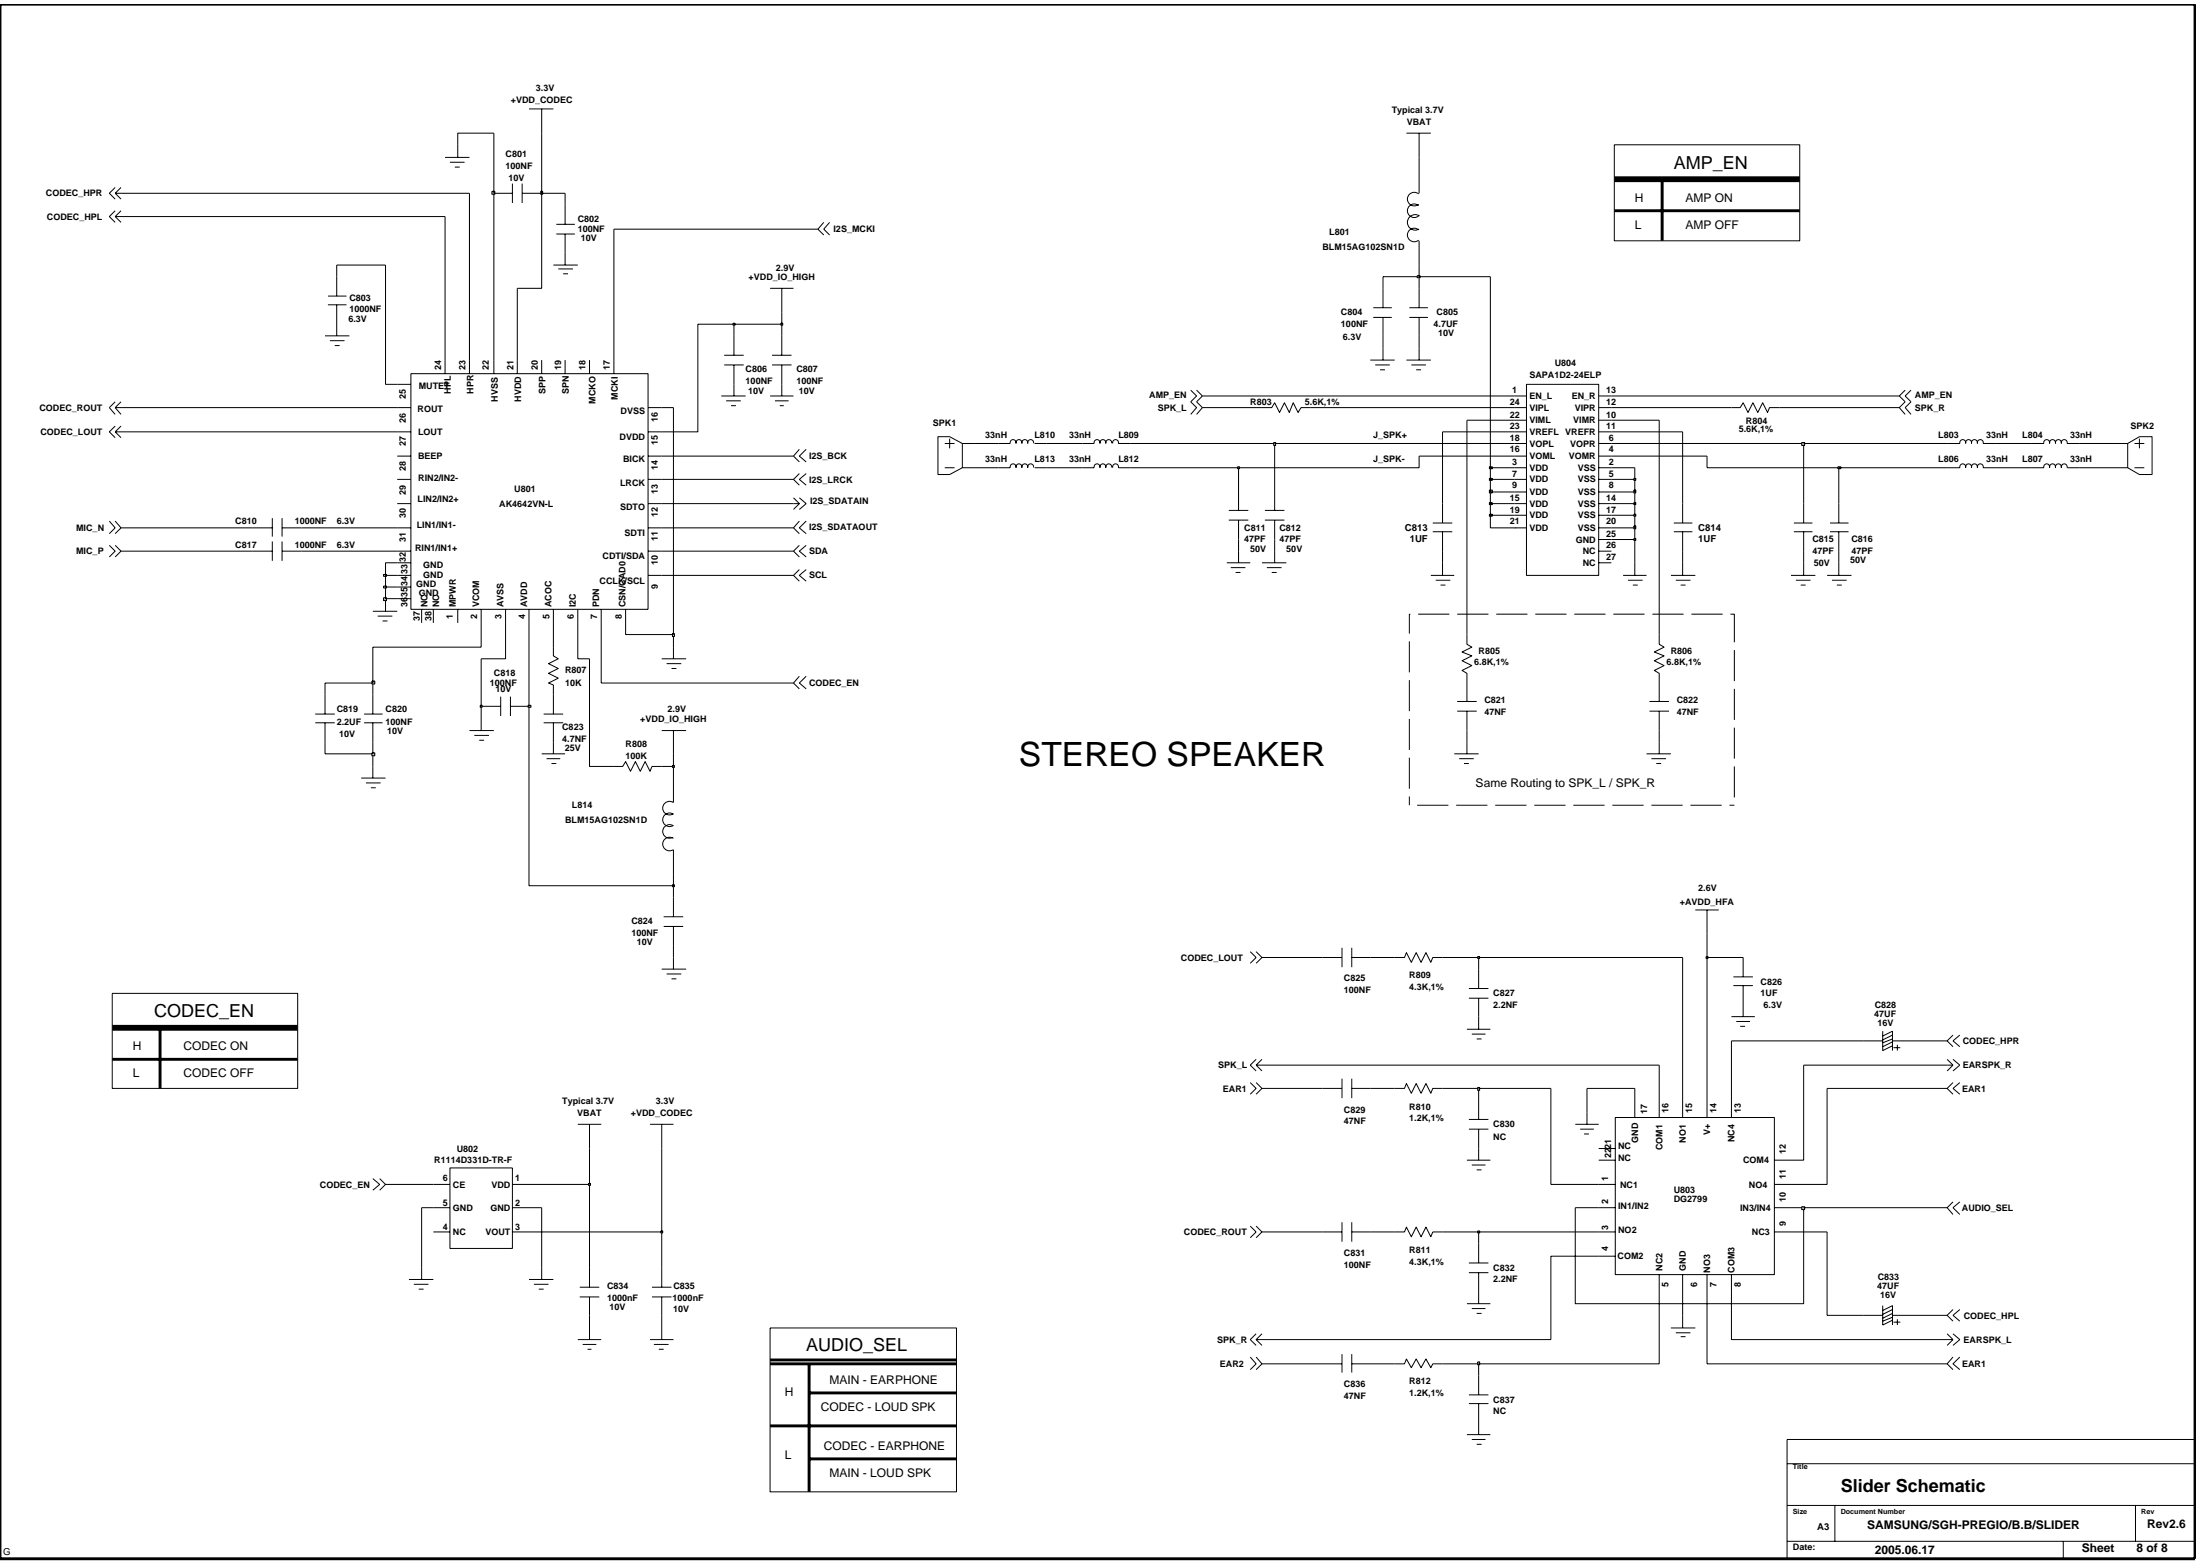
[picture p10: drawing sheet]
<svg xmlns="http://www.w3.org/2000/svg" width="192mm" height="136mm" viewBox="0 0 192 136" stroke-linecap="round" stroke-linejoin="round" font-family="sans-serif">
<g fill="none" stroke="#000" stroke-width=".09">
<path d="M10 16.3l-.5 .6 .5 .5M10 16.9l.6 .5M10 16.9h.6M10 18.4l-.5 .5 .5 .5M10 18.9l.6 .5M10 18.9h.6M10.6 16.3l-.6 .6M10.6 18.4l-.6 .5M38.8 13.7h2.2M39.2 14.1h1.3M39.7 14.6h.4M39.9 12.6v1.1"/>
<path d="M43.1 16.9h1.6M44.7 16v1.7M45.5 16.9h1.8M45.5 16v1.7M46.1 9.5h2.2M47.3 9.5v2.1M48.5 19.6h1.6M49.3 17.9v1.7M71.9 19.4l-.6 .6 .6 .5M72.4 19.4l-.5 .6 .5 .5M122.7 11.6h2.1M123.7 16.9a.59 .59 0 0 0-.8 0 .59 .59 0 0 0 0 .9 .59 .59 0 0 0 .8 0"/>
<path d="M123.7 17.9a.59 .59 0 0 0-.8 .1 .59 .59 0 0 0 0 .8 .59 .59 0 0 0 .8 0M123.8 11.6v2.1M123.8 14.7v2.2M123.8 18.8a.68 .68 0 0 0-1 .6 .68 .68 0 0 0 1 .6M10 35.5h.6M10 37.6h.6M10 37.1l-.5 .5 .5 .6M10 37.6l.6 .6M10 35l-.5 .5 .5 .6M10 35.5l.6 .6M10.6 37.1l-.6 .5M10.6 35l-.6 .5"/>
<path d="M28.4 29.3h2.1M28.6 26.6h1.6M28.6 25.8h1.6M28.8 29.7h1.3M29.2 30.1h.4M29.4 24.1v1.7M29.4 26.6v2.7M34.7 35.5h1.1M34.7 37.6h1.1M34.7 39.8h1.1M34.7 33.5h1.1M35.8 32.6h20.7v20.5h-20.7z"/>
<path d="M38.8 31.4v1.2M41 31.4v1.2M43.1 31.4v1.2M45.1 31.4v1.2M47.3 31.4v1.2M48.3 23.1h2.1M48.5 20.4h1.6M48.7 23.4h1.3M49.1 23.9h.5M49.3 20.4v2.7M49.3 31.4v1.2M51.4 31.4v1.2"/>
<path d="M53.6 31.4v1.2M56.5 35.5h1.2M56.5 37.6h1.2M56.5 39.8h1.2M62.9 34.5h2.1M63.2 31.8h1.7M63.2 31h1.7M63.3 34.9h1.3M63.8 35.4h.4M64 29.3v1.7M64 31.8v2.7M67.2 34.5h2"/>
<path d="M67.2 25.1h2M67.3 31.8h1.7M67.3 31h1.7M67.6 34.9h1.2M68 35.4h.4M68.2 25.1v2.1M68.2 29.3v1.7M68.2 31.8v2.7M69.7 39.2l-.5 .6 .5 .5M70.3 39.2l-.6 .6 .6 .5M82.4 38.7h.9M82.8 38.2v.9"/>
<path d="M83.9 38.7h1.1M87.1 38.7h1M88.1 38.7l.1-.3 .2-.1 .2 .1v.3M88.6 38.7l.1-.3 .2-.1 .2 .1v.3M89.2 38.7v-.3l.2-.1 .2 .1v.3M90.2 38.6l-.1-.2-.2-.1-.2 .1v.3M90.2 38.7h1.1M94.4 38.7h1M95.5 38.7v-.3l.2-.1 .2 .1v.3M96 38.7v-.3l.2-.1 .2 .1v.3M97 38.6l-.1-.2-.2-.1-.2 .1v.3M97.1 38.7v-.3l.2-.1 .2 .1 .1 .3h1"/>
<path d="M103.9 34l.5 .5-.5 .5 .5 .5-.5 .6M104.4 34l.5 .5-.5 .5 .5 .5-.5 .6M110.1 35.5h.8l.3-.4 .4 .9 .4-.9 .5 .9 .3-.9 .4 .9 .3-.5h.8M119.5 31.4h2.2M119.8 27.7h1.6M119.8 26.8h1.6M120 31.8h1.2M120.4 32.2h.4M120.6 25.1v1.7M120.6 27.7v1.6M120.6 30.4v1M122.7 31.4h2.1"/>
<path d="M122.9 27.7h1.7M122.9 26.8h1.7M123.1 31.8h1.3M123.5 32.2h.5M123.7 20a.59 .59 0 0 0-.8 .1 .59 .59 0 0 0 0 .8 .59 .59 0 0 0 .8 0M123.8 21v2.1M123.8 25.1v1.7M123.8 27.7v1.6M123.8 30.4v1M132.1 38.7h1.1M132.1 34.5h1.1M132.1 35.5h1.1"/>
<path d="M132.1 36.6h1.1M132.1 37.6h1.1M132.1 39.8h1.1M133.2 33.5h6.3v16.7h-6.3zM139.5 38.7h1.1M139.5 34.5h1.1M139.5 35.5h1.1M139.5 36.6h1.1M139.5 37.6h1.1M139.5 39.8h1.1M151 35.5h.8l.3-.4 .4 .9 .4-.9 .4 .9 .5-.9 .4 .9 .2-.5h.8M166.2 34l-.5 .5 .5 .5-.5 .5 .5 .6"/>
<path d="M166.7 34l-.5 .5 .5 .5-.5 .5 .5 .6M171.5 38.7l-.1-.3-.2-.1-.2 .1v.3h-1.1M171.5 38.7v-.3l.2-.1 .2 .1 .1 .3M172 38.7l.1-.3 .1-.1 .2 .1 .1 .3M172.5 38.7l.1-.3 .1-.1 .2 .1 .1 .3M173 38.7h1.1M178.8 38.7l-.1-.3-.2-.1-.1 .1-.1 .3h-1.1M178.8 38.7l.1-.3 .1-.1 .2 .1 .1 .3M179.3 38.7l.1-.3 .2-.1 .1 .1 .1 .3M179.8 38.7l.1-.3 .2-.1 .1 .1 .1 .3M180.3 38.7h1.1M184.6 38.7h1"/>
<path d="M186.2 38.7h.9M186.6 38.2v.9M9.5 47.5l.5 .5-.5 .6M9.5 45.4l.5 .6-.5 .5M10 45.4l.6 .6-.6 .5M10 47.5l.6 .5-.6 .6M22.1 46h1.7M22.1 48h1.7M23.8 45.2v1.6M23.8 47.2v1.7M24.6 46h1.7M24.6 48h1.7"/>
<path d="M24.6 45.2v1.6M24.6 47.2v1.7M32.5 53.3h2.2M32.9 53.7h1.3M33.4 54.1h.4M33.6 52.2v1.1M34.7 50.2h1.1M34.7 46h1.1M34.7 41.8h1.1M34.7 43.9h1.1M34.7 48h1.1M34.7 49.1h1.1"/>
<path d="M34.7 52.2h1.1M34.7 51.2h1.1M36.8 53.1v1.2M37.8 53.1v1.2M39.9 53.1v1.2M42 53.1v1.2M44.1 53.1v1.2M46.1 53.1v1.2M48.3 56.4v.8l.4 .2-.9 .5 .9 .4-.9 .4 .9 .4-.9 .4 .5 .2v2.6M48.3 53.1v1.2M50.4 53.1v1.2M52.4 53.1v1.2"/>
<path d="M54.6 53.1v1.2M56.5 50.2h1.2M56.5 46h1.2M56.5 41.8h1.2M56.5 43.9h1.2M56.5 48h1.2M57.7 57.4h2.2M58.2 57.9h1.2M58.6 58.3h.4M58.7 56.4v1M69.2 43.9h.5M69.2 43.4l.5 .5"/>
<path d="M69.7 49.7l-.5 .5 .5 .5M69.7 41.3l-.5 .5 .5 .5M69.7 47.5l-.5 .5 .5 .6M69.7 45.4l-.5 .6 .5 .5M69.7 59l-.5 .5 .5 .6M69.7 43.4l.6 .5-.6 .5M69.7 43.9l-.5 .5M70.3 45.4l-.6 .6 .6 .5M70.3 49.7l-.6 .5 .6 .5M70.3 47.5l-.6 .5 .6 .6M70.3 59l-.6 .5 .6 .6M70.3 41.3l-.6 .5 .6 .5"/>
<path d="M82.4 40.8h.9M83.9 40.8v-2.1l-1.1-.6h-1v3.3h1l1.1-.6h1.1M87.1 40.8h1M88.1 40.8l.1-.3 .2-.1 .2 .1v.3M88.6 40.8l.1-.3 .2-.1 .2 .1v.3M89.2 40.8v-.3l.2-.1 .2 .1v.3M90.2 40.8l-.1-.3-.2-.1-.2 .1v.3M90.2 40.8h1.1M94.4 40.8h1M95.5 40.8v-.3l.2-.1 .2 .1v.3M96 40.8v-.3l.2-.1 .2 .1v.3M97 40.8l-.1-.3-.2-.1-.2 .1v.3"/>
<path d="M97.1 40.8v-.3l.2-.1 .2 .1 .1 .3h1M107 49.1h2.1M107.2 45.3h1.7M107.2 44.5h1.7M107.4 49.5h1.2M107.8 49.9h.4M108 42.9v1.6M108 45.3v1.7M108 48v1.1M110.1 49.1h2.1M110.3 45.3h1.7M110.3 44.5h1.7"/>
<path d="M110.5 49.5h1.3M110.9 49.9h.5M111.2 42.9v1.6M111.2 45.3v1.7M111.2 48v1.1M124.8 50.2h2.1M125 46.4h1.7M125 45.6h1.7M125.2 50.6h1.3M125.7 51h.4M125.8 43.9v1.7M125.8 46.4v1.6"/>
<path d="M125.8 49.1v1.1M128 55.3v.9l.4 .2-.9 .4 .9 .4-.9 .4 .9 .4-.9 .4 .5 .3v2.5M132.1 40.8h1.1M132.1 46h1.1M132.1 41.8h1.1M132.1 42.9h1.1M132.1 43.9h1.1M132.1 44.9h1.1M139.5 40.8h1.1M139.5 46h1.1M139.5 41.8h1.1M139.5 42.9h1.1"/>
<path d="M139.5 43.9h1.1M139.5 44.9h1.1M139.5 47h1.1M139.5 48h1.1M139.5 49.1h1.1M141.6 50.2h2M142 50.6h1.3M142.4 51h.5M142.6 49.1v1.1M144.7 55.3v.9l.5 .2-.9 .4 .9 .4-.9 .4 .9 .4-.9 .4 .4 .3v2.5M145.8 50.2h2.1M146 46.4h1.6"/>
<path d="M146 45.6h1.6M146.2 50.6h1.3M146.6 51h.4M146.8 43.9v1.7M146.8 46.4v1.6M146.8 49.1v1.1M156.2 50.2h2.2M156.5 46.4h1.6M156.5 45.6h1.6M156.7 50.6h1.2M157.1 51h.4M157.3 43.9v1.7"/>
<path d="M157.3 46.4v1.6M157.3 49.1v1.1M159.4 50.2h2.1M159.6 46.4h1.7M159.6 45.6h1.7M159.8 50.6h1.3M160.2 51h.5M160.4 43.9v1.7M160.4 46.4v1.6M160.4 49.1v1.1M171.5 40.8l-.1-.3-.2-.1-.2 .1v.3h-1.1M171.5 40.8v-.3l.2-.1 .2 .1 .1 .3"/>
<path d="M172 40.8l.1-.3 .1-.1 .2 .1 .1 .3M172.5 40.8l.1-.3 .1-.1 .2 .1 .1 .3M173 40.8h1.1M178.8 40.8l-.1-.3-.2-.1-.1 .1-.1 .3h-1.1M178.8 40.8l.1-.3 .1-.1 .2 .1 .1 .3M179.3 40.8l.1-.3 .2-.1 .1 .1 .1 .3M179.8 40.8l.1-.3 .2-.1 .1 .1 .1 .3M180.3 40.8h1.1M184.6 40.8h1l1 .6h1.1v-3.3h-1.1l-1 .6v2.1M186.2 40.8h.9M27.5 63h1.7M27.5 62.3h1.7"/>
<path d="M28.4 60.6v1.7M28.4 63v1.7M31.5 67.8h2.1M31.8 63h1.6M31.8 62.3h1.6M31.9 68.3h1.3M32.4 68.7h.4M32.5 60.6v1.7M32.5 63v1.7M32.5 66.8v1M41 63.7h2.1M41.4 64.1h1.3"/>
<path d="M41.8 64.5h.4M42 62.7v1M42 61.6h1.7M43.7 60.7v1.7M44.5 61.6h1.6M44.5 60.7v1.7M47.3 65.7h2M47.4 63h1.7M47.4 62.3h1.7M47.7 66.1h1.2M48.1 66.6h.4M48.3 63v2.7"/>
<path d="M53.6 66.8h.7l.3-.4 .4 .8 .4-.8 .5 .8 .4-.8 .4 .8 .2-.4h.8M57.7 63.7h2.2M57.9 79.9h1.7M58.7 72a.59 .59 0 0 0-.9 .5 .59 .59 0 0 0 .9 .5M58.7 73.1a.59 .59 0 0 0-.9 .5 .59 .59 0 0 0 .9 .5M58.7 71a.59 .59 0 0 0-.9 .5 .59 .59 0 0 0 .9 .5M58.7 67.8v2.2a.59 .59 0 0 0-.9 .5 .59 .59 0 0 0 .9 .4M58.7 63.7v2M58.7 74.1v2.1M58.7 78.2v1.7M126.9 65.7h2.1M127.1 62h1.7"/>
<path d="M127.1 61.2h1.7M127.3 66.1h1.3M127.7 66.6h.4M128 62v1.7M128 64.7v1M143.6 65.7h2.2M143.9 62h1.7M143.9 61.2h1.7M144.1 66.1h1.2M144.5 66.6h.4M144.7 62v1.7M144.7 64.7v1"/>
<path d="M147.9 79.3h2M148.9 79.3v2.1M50.4 98h2M51.4 98v2.1M56.7 98h2M57.7 98v2.1M57.7 84.5h2.2M57.9 80.8h1.7M58.2 84.9h1.2M58.6 85.3h.4M58.7 80.8v1.7M58.7 83.5v1"/>
<path d="M109.1 94.4l.5 .5-.5 .5M109.1 83l.5 .5-.5 .5M109.6 92.9h.5M109.6 83l.5 .5-.5 .5M109.6 94.4l.5 .5-.5 .5M109.6 92.3l-.5 .6 .5 .5M109.6 92.9l.5 .5M110.1 92.3l-.5 .6M115.4 94.9h1.7M115.4 83.5h1.7M117.1 82.6v1.7M117.1 94v1.7"/>
<path d="M117.9 94.9h1.6M117.9 83.5h1.6M117.9 82.6v1.7M117.9 94v1.7M121.7 94.9h.8l.2-.4 .4 .8 .4-.8 .5 .8 .4-.8 .4 .8 .2-.4h.8M121.7 83.5h.8l.2-.5 .4 .9 .4-.9 .5 .9 .4-.9 .4 .9 .2-.4h.8M128 89.7h2M128.1 97.6h1.7M128.1 98.4h1.7M128.1 86.2h1.7M128.1 87h1.7M128.4 90.2h1.2"/>
<path d="M128.8 90.6h.4M129 84.5v1.7M129 87v2.7M129 96v1.6M129 98.4v2.7M137.4 98h2.1M137.8 98.4h1.2M138.2 98.9h.4M138.4 97v1M140.9 97.4h13.9v13.7h-13.9zM142.6 96v1.4M144.7 96v1.4"/>
<path d="M146.8 96v1.4M148.9 96v1.4M151 96v1.4M151 88.6h2.1M151.2 85.2h1.7M151.2 85.9h1.7M151.5 89.1h1.2M151.8 89.5h.4M152.1 83.5v1.7M152.1 85.9v2.7M162.5 90.7h1.7M164.2 89.9v1.7l.9-.4"/>
<path d="M164.2 90.3l.9-.4v1.7M165.1 90.7h1.6M165.1 90.2l-.9 .5M165.1 90.8l-.9 .5M165.1 90.6l-.9 .3M165.2 91.3h.6M165.5 91.1v.5M169.9 92.3l.5 .6M169.9 92.9h.5M170.4 94.4l-.5 .5 .5 .5M170.4 90.2l-.5 .5 .5 .6M170.4 92.3l.6 .6-.6 .5"/>
<path d="M170.4 92.9l-.5 .5M171 94.4l-.6 .5 .6 .5M171 90.2l-.6 .5 .6 .6M32.5 102.7l.6 .6-.6 .5M33.1 102.7l.5 .6-.5 .5M35.7 111.5h2.1M36.1 112h1.3M36.5 112.4h.5M36.8 110.5v1M37.8 103.3h1.4M37.8 105.3h1.4M37.8 107.4h1.4"/>
<path d="M39.2 101.8h5.5v7h-5.5zM44.7 103.3h1.4M44.7 105.3h1.4M44.7 107.4h1.4M46.1 111.5h2.2M46.6 112h1.2M47 112.4h.4M47.3 110.5v1M50.4 116.8h2M50.6 113.1h1.7M50.6 112.2h1.7M50.8 117.2h1.2"/>
<path d="M51.3 117.6h.3M51.4 110.5v1.7M51.4 113.1v1.6M51.4 115.8v1M56.7 116.8h2M56.9 113.1h1.7M56.9 112.2h1.7M57 117.2h1.3M57.5 117.6h.4M57.7 110.5v1.7M57.7 113.1v1.6M57.7 115.8v1"/>
<path d="M109.1 118.3l.5 .6-.5 .5M109.1 106.9l.5 .5-.5 .5M109.6 116.8h.5M109.6 116.3l-.5 .5 .5 .5M109.6 118.3l.5 .6M109.6 106.9l.5 .5-.5 .5M110.1 116.3l-.5 .5 .5 .5M110.1 118.9h7M110.1 118.9l-.5 .5M115.4 107.4h1.7M117.1 106.6v1.6M117.1 118.1v1.6"/>
<path d="M117.9 118.9h4.6l.2-.4 .4 .7 .4-.7 .5 .7 .4-.7 .4 .7 .2-.3h4v2.7M117.9 107.4h1.6M117.9 106.6v1.6M117.9 118.1v1.6M121.7 107.4h.8l.2-.4 .4 .8 .4-.8 .5 .8 .4-.8 .4 .8 .2-.4h.8M128 101.1h2M128 113.7h2M128.1 110.1h1.7M128.1 110.9h1.7M128.4 101.6h1.2M128.4 114.1h1.2M128.8 102h.4"/>
<path d="M128.8 114.5h.4M129 108.4v1.7M129 110.9v2.8M139.5 101.1h1.4M139.5 103.3h1.4M139.5 105.3h1.4M139.5 107.4h1.4M139.5 109.5h1.4M139.5 100.1h1.4M144.7 111.1v1.5M145.8 115.8h2.1M146.2 116.2h1.3"/>
<path d="M146.6 116.5h.4M146.8 111.1v1.5M146.8 114.7v1.1M148.9 111.1v1.5M151 111.1v1.5M154.8 101.1h1.4M154.8 103.3h1.4M154.8 105.3h1.4M154.8 107.4h1.4M162.5 114.7h1.7M164.2 113.8v1.7l.9-.4M164.2 114.2l.9-.4v1.7"/>
<path d="M165.1 114.7h1.6M165.1 114.2l-.9 .4M165.1 114.8l-.9 .4M165.1 114.5l-.9 .4M165.2 115.3h.6M165.5 115v.5M169.9 116.3l.5 .5M169.9 116.8h.5M170.4 114.2l-.5 .5 .5 .5M170.4 116.3l.6 .5-.6 .5M170.4 116.8l-.5 .5M170.4 118.3l-.5 .6 .5 .5"/>
<path d="M170.4 104.8l-.5 .5 .5 .6M171 118.3l-.6 .6 .6 .5M171 114.2l-.6 .5 .6 .5M171 104.8l-.6 .5 .6 .6M128 125.1h2M128.1 121.6h1.7M128.1 122.4h1.7M128.4 125.5h1.2M128.8 125.9h.4M129 122.4v2.7"/>
</g>
<path d="M128.9 118.7h.2v.3h-.2z" fill-rule="evenodd" fill="#c2c2c2"/>
<g fill="none" stroke="#000" stroke-width=".09">
<path d="M36.8 105.3v5.2M46.1 107.4h11.6v3.1M47.3 105.3v5.2M51.4 103.3v7.2M51.4 114.7v1.1M57.7 114.7v1.1M128.9 118.7h.2v.3h-.2zM129 107.4v1M137.4 105.3v8.4h19.9v-8.4M139.5 109.5h-4.2v7.3h-25.2M144.7 112.6v6.3h-15.7M146.8 112.6v2.1"/>
<path d="M148.9 112.6v6.3h21M151 112.6v4.2h18.9M159.4 107.4v7.3h3.1M166.7 114.7h3.2"/>
</g>
<path d="M57.6 107.3h.2v.2h-.2z" fill="#c2c2c2"/>
<path d="M57.6 107.3h.2v.2h-.2zM57.7 100.1v7.3M110.1 107.4h5.3M119.5 107.4h2.2M125.8 107.4h3.2" fill="none" stroke="#000" stroke-width=".09"/>
<path d="M128.9 107.3h.2v.2h-.2z" fill="#c2c2c2"/>
<path d="M36.8 105.3h1M46.1 105.3h1.2M128.9 107.3h.2v.2h-.2zM129 107.4h10.5M137.4 105.3h2.1M156.2 107.4h3.2M156.2 105.3h1.1" fill="none" stroke="#000" stroke-width=".09"/>
<path d="M157.2 105.2h.2v.2h-.2z" fill-rule="evenodd" fill="#c2c2c2"/>
<path d="M33.6 103.3h4.2M46.1 103.3h5.3M157.2 105.2h.2v.3h-.2zM157.3 105.3h12.6" fill="none" stroke="#000" stroke-width=".09"/>
<path d="M51.3 103.2h.2v.1h-.2z" fill-rule="evenodd" fill="#c2c2c2"/>
<g fill="none" stroke="#000" stroke-width=".09">
<path d="M110.1 94.9h5.3M119.5 94.9h2.2M125.8 94.9h3.2v1.1M135.3 94.9v8.4h4.2M138.4 94.9v2.1M142.6 94.9v1.1M144.7 92.9v3.1M146.8 83.5v12.5M148.9 83.5v12.5M151 90.7v5.3M157.3 92.9v8.2h-1.1M159.4 94.9v8.4h-3.2"/>
<path d="M51.3 103.2h.2v.1h-.2zM51.4 100.1v3.2"/>
</g>
<path d="M128.9 94.8h.2v.2h-.2z" fill-rule="evenodd" fill="#c2c2c2"/>
<path d="M58.7 82.5v1M110.1 92.9h34.6M110.1 83.5h5.3M119.5 83.5h2.2M125.8 83.5h3.2v1M128.9 94.8h.2v.3h-.2zM129 94.9h6.3M138.4 94.9h4.2M151 90.7h11.5M157.3 92.9h12.6M159.4 94.9h10.5M166.7 90.7h3.2" fill="none" stroke="#000" stroke-width=".09"/>
<path d="M128.9 83.4h.2v.1h-.2z" fill-rule="evenodd" fill="#c2c2c2"/>
<path d="M128.9 83.4h.2v.2h-.2zM129 83.5h17.8" fill="none" stroke="#000" stroke-width=".09"/>
<path d="M148.8 83.4h.2v.1h-.2z" fill-rule="evenodd" fill="#c2c2c2"/>
<path d="M46.1 61.6v15.6h12.6v1M148.8 83.4h.2v.2h-.2zM148.9 81.4v2.1h3.2" fill="none" stroke="#000" stroke-width=".09"/>
<path d="M58.7 77.1h.1v.2h-.1z" fill-rule="evenodd" fill="#c2c2c2"/>
<path d="M51.4 57.4v9.4h2.2M32.5 65.7v1.1M57.7 66.8h1v1M58.7 77.1h.1v.2h-.1zM58.7 76.2v1" fill="none" stroke="#000" stroke-width=".09"/>
<path d="M58.7 66.7h.1v.2h-.1z" fill-rule="evenodd" fill="#c2c2c2"/>
<path d="M28.4 64.7v1h4.1M58.7 66.7h.1v.2h-.1zM58.7 65.7v1.1" fill="none" stroke="#000" stroke-width=".09"/>
<path d="M32.4 65.6h.3v.3h-.3z" fill-rule="evenodd" fill="#c2c2c2"/>
<path d="M32.4 65.6h.3v.3h-.3zM32.5 64.7v1M42 61.6v1.1M128 63.7v1M144.7 63.7v1" fill="none" stroke="#000" stroke-width=".09"/>
<path d="M41.9 61.5h.2v.2h-.2z" fill-rule="evenodd" fill="#c2c2c2"/>
<path d="M42 57.4v4.2M41.9 61.5h.2v.2h-.2z" fill="none" stroke="#000" stroke-width=".09"/>
<path d="M46.1 61.5h.2v.2h-.2z" fill-rule="evenodd" fill="#c2c2c2"/>
<path d="M46.1 54.3v7.3M28.4 60.6v-1.1h4.1v1.1M46.1 61.5h.2v.2h-.2z" fill="none" stroke="#000" stroke-width=".09"/>
<path d="M32.4 59.4h.3v.2h-.3z" fill-rule="evenodd" fill="#c2c2c2"/>
<path d="M32.4 59.4h.3v.2h-.3zM42 54.3v2.1h-9.5v3.1M44.1 54.3v3.1h-2.1M48.3 54.3v2.1M50.4 54.3v3.1h1M52.4 54.3v5.2h16.8M54.6 54.3v1h4.1v1.1" fill="none" stroke="#000" stroke-width=".09"/>
<path d="M58.7 55.2h.1v.3h-.1z" fill-rule="evenodd" fill="#c2c2c2"/>
<path d="M58.7 35.5v19.8M128 36.6v18.7M144.7 36.6v18.7M58.7 55.2h.1v.3h-.1z" fill="none" stroke="#000" stroke-width=".09"/>
<path d="M33.5 52.1h.2v.3h-.2z" fill-rule="evenodd" fill="#c2c2c2"/>
<path d="M33.5 52.1h.2v.3h-.2zM33.6 51.2v1h1.1" fill="none" stroke="#000" stroke-width=".09"/>
<path d="M33.5 51.1h.2v.2h-.2z" fill-rule="evenodd" fill="#c2c2c2"/>
<path d="M33.5 51.1h.2v.2h-.2zM33.6 50.2v1h1.1" fill="none" stroke="#000" stroke-width=".09"/>
<path d="M33.5 50.1h.2v.1h-.2z" fill-rule="evenodd" fill="#c2c2c2"/>
<g fill="none" stroke="#000" stroke-width=".09">
<path d="M10.6 48h11.5M26.3 48h8.4M33.5 50.1h.2v.1h-.2zM34.7 49.1h-1.1v1.1h1.1M57.7 50.2h11.5M57.7 48h11.5M108 47v1M111.2 47v1M125.8 48v1.1M140.6 47h2v2.1M146.8 48v1.1M157.3 48v1.1"/>
<path d="M160.4 48v1.1"/>
</g>
<path d="M142.5 46.9h.2v.2h-.2z" fill-rule="evenodd" fill="#c2c2c2"/>
<path d="M10.6 46h11.5M26.3 46h8.4M57.7 46h11.5M130 44.9v1.1h2.1M140.6 46h2v1M142.5 46.9h.2v.2h-.2z" fill="none" stroke="#000" stroke-width=".09"/>
<path d="M142.5 45.8h.2v.3h-.2z" fill-rule="evenodd" fill="#c2c2c2"/>
<path d="M142.5 45.8h.2v.3h-.2zM142.6 44.9v1.1" fill="none" stroke="#000" stroke-width=".09"/>
<path d="M129.9 44.8h.3v.2h-.3z" fill-rule="evenodd" fill="#c2c2c2"/>
<path d="M129.9 44.8h.3v.2h-.3zM130 43.9v1h2.1M140.6 44.9h2" fill="none" stroke="#000" stroke-width=".09"/>
<path d="M142.5 44.8h.2v.2h-.2z" fill-rule="evenodd" fill="#c2c2c2"/>
<path d="M125.8 37.6v6.3M57.7 43.9h11.5M142.5 44.8h.2v.2h-.2zM142.6 43.9v1" fill="none" stroke="#000" stroke-width=".09"/>
<path d="M129.9 43.8h.3v.2h-.3z" fill-rule="evenodd" fill="#c2c2c2"/>
<path d="M129.9 43.8h.3v.2h-.3zM130 42.9v1h2.1M140.6 43.9h2" fill="none" stroke="#000" stroke-width=".09"/>
<path d="M142.5 43.8h.2v.2h-.2z" fill-rule="evenodd" fill="#c2c2c2"/>
<path d="M111.2 38.7v4.2M146.8 37.6v6.3M157.3 38.7v5.2M108 40.8v2.1M142.5 43.8h.2v.2h-.2zM142.6 42.9v1M160.4 40.8v3.1" fill="none" stroke="#000" stroke-width=".09"/>
<path d="M129.9 42.7h.3v.3h-.3z" fill-rule="evenodd" fill="#c2c2c2"/>
<path d="M129.9 42.7h.3v.3h-.3zM130 41.8v1.1h2.1M140.6 42.9h2" fill="none" stroke="#000" stroke-width=".09"/>
<path d="M142.5 42.7h.2v.3h-.2z" fill-rule="evenodd" fill="#c2c2c2"/>
<path d="M57.7 41.8h11.5M142.5 42.7h.2v.3h-.2zM142.6 41.8v1.1" fill="none" stroke="#000" stroke-width=".09"/>
<path d="M129.9 41.7h.3v.2h-.3z" fill-rule="evenodd" fill="#c2c2c2"/>
<path d="M129.9 41.7h.3v.2h-.3zM130 40.8v1h2.1M140.6 41.8h2" fill="none" stroke="#000" stroke-width=".09"/>
<path d="M142.5 41.7h.2v.2h-.2z" fill-rule="evenodd" fill="#c2c2c2"/>
<path d="M85 40.8h2.1M91.3 40.8h3.1M98.6 40.8h9.4M142.5 41.7h.2v.2h-.2zM142.6 40.8v1" fill="none" stroke="#000" stroke-width=".09"/>
<path d="M108 40.7h.1v.2h-.1z" fill-rule="evenodd" fill="#c2c2c2"/>
<path d="M123.8 39.8v1h-15.8M108 40.7h.1v.2h-.1z" fill="none" stroke="#000" stroke-width=".09"/>
<path d="M129.9 40.7h.3v.2h-.3z" fill-rule="evenodd" fill="#c2c2c2"/>
<path d="M130 24.1v16.7h2.1M148.9 39.8v1h11.5M129.9 40.7h.3v.2h-.3zM140.6 40.8h2" fill="none" stroke="#000" stroke-width=".09"/>
<path d="M160.3 40.7h.3v.2h-.3z" fill-rule="evenodd" fill="#c2c2c2"/>
<path d="M57.7 39.8h11.5M85 38.7h2.1M91.3 38.7h3.1M98.6 38.7h12.6M123.8 39.8h8.3M140.6 39.8h8.3M160.3 40.7h.3v.2h-.3zM160.4 40.8h9.5M174.1 40.8h3.1M181.4 40.8h3.2" fill="none" stroke="#000" stroke-width=".09"/>
<path d="M111.1 38.6h.2v.2h-.2z" fill-rule="evenodd" fill="#c2c2c2"/>
<path d="M111.1 38.6h.2v.2h-.2zM111.2 38.7h20.9M140.6 38.7h16.7" fill="none" stroke="#000" stroke-width=".09"/>
<path d="M157.2 38.6h.2v.2h-.2z" fill-rule="evenodd" fill="#c2c2c2"/>
<g fill="none" stroke="#000" stroke-width=".09">
<path d="M38.8 18.9v12.5M41 16.9v14.5M43.1 16.9v14.5M53.6 20v11.4M10.6 37.6h24.1M10.6 35.5h24.1M33.6 23.1v10.4h1.1M45.1 25.1v6.3M57.7 35.5h1M64 29.3v-1h-3.1v9.3h-3.2M68.2 28.3v1M104.9 35.5h5.2"/>
<path d="M104.9 34.5h27.2M114.3 35.5h17.8M120.6 29.3v1.1M123.8 29.3v1.1M125.8 37.6h6.3M128 36.6h4.1M140.6 37.6h6.2M140.6 36.6h4.1M140.6 35.5h10.4M140.6 34.5h25.1M155.2 35.5h10.5M157.2 38.6h.2v.2h-.2z"/>
<path d="M157.3 38.7h12.6M174.1 38.7h3.1M181.4 38.7h3.2"/>
</g>
<path d="M63.9 28.2h.2v.1h-.2z" fill-rule="evenodd" fill="#c2c2c2"/>
<path d="M63.9 28.2h.2v.1h-.2zM64 28.3h4.2" fill="none" stroke="#000" stroke-width=".09"/>
<path d="M68.1 28.2h.2v.1h-.2z" fill-rule="evenodd" fill="#c2c2c2"/>
<path d="M47.3 16.9v8.2h-2.2M29.4 23.1v1M68.1 28.2h.2v.1h-.2zM68.2 27.2v1.1M120.6 25.1v-1h3.2v1" fill="none" stroke="#000" stroke-width=".09"/>
<path d="M123.6 24h.3v.2h-.3z" fill-rule="evenodd" fill="#c2c2c2"/>
<path d="M10.6 18.9h28.2M10.6 16.9h30.4M49.3 16.9v1M53.6 20h17.7M29.4 23.1h4.2M123.6 24h.3v.2h-.3zM123.8 23.1v1h6.2" fill="none" stroke="#000" stroke-width=".09"/>
<path d="M42.9 16.7h.3v.2h-.3z" fill-rule="evenodd" fill="#c2c2c2"/>
<path d="M42.9 16.7h.3v.2h-.3zM43.1 11.6v5.3" fill="none" stroke="#000" stroke-width=".09"/>
<path d="M47.2 16.7h.1v.2h-.1z" fill-rule="evenodd" fill="#c2c2c2"/>
<g fill="none" stroke="#000" stroke-width=".09">
<path d="M43.1 11.6h-3.2v1M47.2 16.7h.1v.2h-.1zM47.3 11.6v5.3h2M123.8 13.7v1M140.8 12.6h16.2v8.4h-16.2zM122.9 55.9v2.7M122.9 59.3v2.7M123 53.5h-.1v1.7M123.7 53.5h2.7M127.1 53.5h2.7M130.5 53.5h2.7M133.9 53.5h2.7"/>
<path d="M137.3 53.5h2.8M140.7 53.5h2.8M144.1 53.5h2.8M147.5 53.5h2.8M151 53.5h.3v2.5M151.3 56.7v2.7M122.9 62.7v2.7M122.9 66.1v2.7M122.9 69.4v.8M123.6 70.2h2.7M127 70.2h2.8M130.4 70.2h2.8"/>
<path d="M133.8 70.2h2.8M137.2 70.2h2.8M140.6 70.2h2.8M144.1 70.2h2.7M147.5 70.2h2.7M150.9 70.2h.4M151.3 60.1v2.7M151.3 63.4v2.7M151.3 66.8v2.7M9.8 86.6h16.2v8.3h-16.2zM67.2 115.8h16.2v14.3h-16.2zM155.9 134.4h35.6"/>
<path d="M155.9 131.2h35.6M155.9 127.6h35.6M160.1 131.2v3.2M180 134.4v1.5M186.3 131.2v3.2M191.5 125.5h-35.6v10.4"/>
</g>
<g fill="none" stroke="#000" stroke-width=".25">
<path d="M0 .4h191.5v135.5h-191.5zM140.8 15.8h16.2M140.8 18.4h16.2M140.8 15.5h16.2M145 15.8v5.2M9.8 89.7h16.2M9.8 92.3h16.2M9.8 89.5h16.2M14 89.7v5.2M67.2 118.9h16.2M67.2 118.6h16.2M70.6 118.9v11.2"/>
<path d="M67.2 124.3h16.2M70.6 121.4h12.8M70.6 127.2h12.8"/>
</g>
<text font-size="2.9" x="88.9" y="66.8">STEREO SPEAKER</text>
<g font-size="1.6">
<text x="146" y="14.7">AMP_EN</text>
<text x="13.5" y="88.6">CODEC_EN</text>
<text x="70.3" y="117.8">AUDIO_SEL</text>
<text x="160.6" y="130">Slider Schematic</text>
</g>
<g font-size="1">
<text x="142.6" y="17.6">H</text>
<text x="147" y="17.6">AMP ON</text>
<text x="142.6" y="20">L</text>
<text x="147" y="20">AMP OFF</text>
<text x="128.7" y="68.6">Same Routing to SPK_L / SPK_R</text>
<text x="11.6" y="91.5">H</text>
<text x="11.6" y="93.9">L</text>
<text x="16" y="91.5">CODEC ON</text>
<text x="16" y="93.9">CODEC OFF</text>
<text x="68.4" y="121.7">H</text>
<text x="71.6" y="123">CODEC - LOUD SPK</text>
<text x="72.4" y="120.7">MAIN - EARPHONE</text>
<text x="68.4" y="127.2">L</text>
<text x="71.9" y="126.4">CODEC - EARPHONE</text>
<text x="72.4" y="128.8">MAIN - LOUD SPK</text>
<text x="162.9" y="133.3">SAMSUNG/SGH-PREGIO/B.B/SLIDER</text>
<text x="163.5" y="135.5">2005.06.17</text>
<text x="181.6" y="135.3">Sheet</text>
<text x="186.4" y="135.3">8 of 8</text>
<text x="187.3" y="133.2">Rev2.6</text>
</g>
<g font-size=".8">
<text x="44.6" y="9">+VDD_CODEC</text>
<text x="46.7" y="8">3.3V</text>
<text x="121.4" y="9.8">Typical 3.7V</text>
<text x="122.7" y="10.9">VBAT</text>
<text x="4" y="17.1">CODEC_HPR</text>
<text x="44.1" y="14.7">100NF</text>
<text x="44.1" y="13.7">C801</text>
<text x="44.4" y="15.7">10V</text>
<text x="4.1" y="19.1">CODEC_HPL</text>
<text x="50.4" y="19.4">C802</text>
<text x="50.4" y="20.2">100NF</text>
<text x="50.7" y="21">10V</text>
<text x="67.7" y="23.6">2.9V</text>
<text x="72.7" y="20.2">I2S_MCKI</text>
<text x="115.4" y="21.8">BLM15AG102SN1D</text>
<text x="116" y="20.5">L801</text>
<text x="30.4" y="28.1">6.3V</text>
<text x="30.5" y="27.2">1000NF</text>
<text x="30.5" y="26.2">C803</text>
<text x="65.3" y="24.4">+VDD_IO_HIGH</text>
<text x="117" y="28.5">100NF</text>
<text x="117" y="27.5">C804</text>
<text x="117.1" y="29.6">6.3V</text>
<text x="125.1" y="28.5">4.7UF</text>
<text x="125.3" y="27.5">C805</text>
<text x="125.5" y="29.3">10V</text>
<text x="3.4" y="35.8">CODEC_ROUT</text>
<text x="35.4" y="34.8" transform="rotate(-90 35.4 34.8)">25</text>
<text x="36.4" y="35.9">ROUT</text>
<text x="36.5" y="33.9">MUTET</text>
<text x="38.5" y="32.2" transform="rotate(-90 38.5 32.2)">24</text>
<text x="39.3" y="34.3" transform="rotate(-90 39.3 34.3)">HPL</text>
<text x="40.6" y="32.2" transform="rotate(-90 40.6 32.2)">23</text>
<text x="41.3" y="34.3" transform="rotate(-90 41.3 34.3)">HPR</text>
<text x="42.7" y="32.2" transform="rotate(-90 42.7 32.2)">22</text>
<text x="43.4" y="35" transform="rotate(-90 43.4 35)">HVSS</text>
<text x="44.8" y="32.2" transform="rotate(-90 44.8 32.2)">21</text>
<text x="45.5" y="35" transform="rotate(-90 45.5 35)">HVDD</text>
<text x="46.9" y="32.2" transform="rotate(-90 46.9 32.2)">20</text>
<text x="47.6" y="34.3" transform="rotate(-90 47.6 34.3)">SPP</text>
<text x="49" y="32.2" transform="rotate(-90 49 32.2)">19</text>
<text x="49.6" y="34.3" transform="rotate(-90 49.6 34.3)">SPN</text>
<text x="51.1" y="32.2" transform="rotate(-90 51.1 32.2)">18</text>
<text x="51.9" y="35.2" transform="rotate(-90 51.9 35.2)">MCKO</text>
<text x="53.2" y="32.2" transform="rotate(-90 53.2 32.2)">17</text>
<text x="53.9" y="34.8" transform="rotate(-90 53.9 34.8)">MCKI</text>
<text x="65" y="32.4">C806</text>
<text x="65" y="33.5">100NF</text>
<text x="65.3" y="34.3">10V</text>
<text x="69.5" y="33.5">100NF</text>
<text x="69.5" y="32.4">C807</text>
<text x="69.7" y="34.3">10V</text>
<text x="100.2" y="34.7">AMP_EN</text>
<text x="101" y="35.8">SPK_L</text>
<text x="109.1" y="35.3">R803</text>
<text x="113.8" y="35.3">5.6K,1%</text>
<text x="131.7" y="35.3">24</text>
<text x="131.9" y="34.3">1</text>
<text x="133.4" y="35.8">VIPL</text>
<text x="133.4" y="34.8">EN_L</text>
<text x="133.4" y="32.9">SAPA1D2-24ELP</text>
<text x="135.6" y="31.9">U804</text>
<text x="137.1" y="34.8">EN_R</text>
<text x="137.4" y="35.8">VIPR</text>
<text x="140.1" y="35.3">12</text>
<text x="140.1" y="34.3">13</text>
<text x="167" y="35.8">SPK_R</text>
<text x="167" y="34.7">AMP_EN</text>
<text x="3.5" y="37.9">CODEC_LOUT</text>
<text x="35.4" y="38.9" transform="rotate(-90 35.4 38.9)">27</text>
<text x="35.4" y="36.9" transform="rotate(-90 35.4 36.9)">26</text>
<text x="35.4" y="41" transform="rotate(-90 35.4 41)">28</text>
<text x="36.5" y="40">BEEP</text>
<text x="36.5" y="37.9">LOUT</text>
<text x="36.5" y="42">RIN2/IN2-</text>
<text x="54" y="38.4">DVDD</text>
<text x="54.1" y="36.1">DVSS</text>
<text x="54.4" y="40.3">BICK</text>
<text x="57.4" y="40.9" transform="rotate(-90 57.4 40.9)">14</text>
<text x="57.4" y="38.8" transform="rotate(-90 57.4 38.8)">15</text>
<text x="57.4" y="36.8" transform="rotate(-90 57.4 36.8)">16</text>
<text x="70.6" y="40">I2S_BCK</text>
<text x="81.4" y="37.2">SPK1</text>
<text x="85.9" y="38.1">33nH</text>
<text x="85.9" y="40.3">33nH</text>
<text x="90.2" y="40.3">L813</text>
<text x="90.2" y="38.1">L810</text>
<text x="93.3" y="40.3">33nH</text>
<text x="93.3" y="38.1">33nH</text>
<text x="97.6" y="38.1">L809</text>
<text x="97.6" y="40.3">L812</text>
<text x="119.8" y="38.1">J_SPK+</text>
<text x="119.8" y="40.3">J_SPK-</text>
<text x="131.7" y="38.4">18</text>
<text x="131.7" y="36.4">22</text>
<text x="131.7" y="37.4">23</text>
<text x="131.7" y="39.4">16</text>
<text x="131.9" y="41.6">7</text>
<text x="131.9" y="40.5">3</text>
<text x="133.4" y="38.9">VOPL</text>
<text x="133.4" y="36.9">VIML</text>
<text x="133.4" y="37.9">VREFL</text>
<text x="133.4" y="41">VDD</text>
<text x="133.4" y="40">VOML</text>
<text x="136.5" y="37.9">VREFR</text>
<text x="136.8" y="40">VOMR</text>
<text x="137" y="38.9">VOPR</text>
<text x="137.2" y="36.9">VIMR</text>
<text x="137.6" y="41">VSS</text>
<text x="140.1" y="36.4">10</text>
<text x="140.1" y="37.4">11</text>
<text x="140.3" y="39.4">4</text>
<text x="140.3" y="41.6">5</text>
<text x="140.3" y="38.4">6</text>
<text x="140.3" y="40.5">2</text>
<text x="151.7" y="37.7">5.6K,1%</text>
<text x="152.3" y="36.9">R804</text>
<text x="169.1" y="40.3">L806</text>
<text x="169.1" y="38.1">L803</text>
<text x="173.3" y="40.3">33nH</text>
<text x="173.3" y="38.1">33nH</text>
<text x="176.4" y="40.3">L807</text>
<text x="176.4" y="38.1">L804</text>
<text x="180.6" y="40.3">33nH</text>
<text x="180.6" y="38.1">33nH</text>
<text x="185.9" y="37.4">SPK2</text>
<text x="6.6" y="46.3">MIC_N</text>
<text x="20.5" y="47.8">C817</text>
<text x="20.5" y="45.7">C810</text>
<text x="25.7" y="47.8">1000NF</text>
<text x="25.7" y="45.7">1000NF</text>
<text x="29.4" y="47.8">6.3V</text>
<text x="29.4" y="45.7">6.3V</text>
<text x="35.4" y="47.3" transform="rotate(-90 35.4 47.3)">31</text>
<text x="35.4" y="43.1" transform="rotate(-90 35.4 43.1)">29</text>
<text x="35.4" y="45.2" transform="rotate(-90 35.4 45.2)">30</text>
<text x="36.4" y="46">LIN1/IN1-</text>
<text x="36.4" y="43.7">LIN2/IN2+</text>
<text x="43.6" y="44.2">AK4642VN-L</text>
<text x="44.9" y="42.9">U801</text>
<text x="54.1" y="44.5">SDTO</text>
<text x="54.1" y="42.3">LRCK</text>
<text x="54.5" y="46.7">SDTI</text>
<text x="57.4" y="43" transform="rotate(-90 57.4 43)">13</text>
<text x="57.4" y="47.2" transform="rotate(-90 57.4 47.2)">11</text>
<text x="57.4" y="45.1" transform="rotate(-90 57.4 45.1)">12</text>
<text x="70.6" y="46.2">I2S_SDATAOUT</text>
<text x="70.6" y="42.1">I2S_LRCK</text>
<text x="70.7" y="44">I2S_SDATAIN</text>
<text x="108.5" y="46.3">C811</text>
<text x="108.5" y="47.3">47PF</text>
<text x="111.6" y="47.3">47PF</text>
<text x="111.6" y="46.3">C812</text>
<text x="122.6" y="46.3">C813</text>
<text x="123" y="47.3">1UF</text>
<text x="131.7" y="44.7">19</text>
<text x="131.7" y="45.7">21</text>
<text x="131.7" y="43.7">15</text>
<text x="131.9" y="42.6">9</text>
<text x="133.4" y="42.1">VDD</text>
<text x="133.4" y="45.2">VDD</text>
<text x="133.4" y="46.3">VDD</text>
<text x="133.4" y="44.2">VDD</text>
<text x="133.4" y="43.2">VDD</text>
<text x="137.5" y="47.3">GND</text>
<text x="137.6" y="42.1">VSS</text>
<text x="137.6" y="46.3">VSS</text>
<text x="137.6" y="44.2">VSS</text>
<text x="137.6" y="45.2">VSS</text>
<text x="137.6" y="43.2">VSS</text>
<text x="140.1" y="45.7">20</text>
<text x="140.1" y="43.7">14</text>
<text x="140.1" y="44.7">17</text>
<text x="140.1" y="47.8">26</text>
<text x="140.1" y="46.8">25</text>
<text x="140.3" y="42.6">8</text>
<text x="148.1" y="47.3">1UF</text>
<text x="148.1" y="46.3">C814</text>
<text x="158.1" y="47.3">C815</text>
<text x="161.5" y="47.3">C816</text>
<text x="6.6" y="48.3">MIC_P</text>
<text x="35.4" y="49" transform="rotate(-90 35.4 49)">32</text>
<text x="35.6" y="52.9" transform="rotate(-90 35.6 52.9)">363534</text>
<text x="35.6" y="50.1" transform="rotate(-90 35.6 50.1)">33</text>
<text x="36.2" y="48">RIN1/IN1+</text>
<text x="36.3" y="51.2">GND</text>
<text x="36.5" y="52">GND</text>
<text x="36.9" y="49.6">GND</text>
<text x="36.9" y="50.4">GND</text>
<text x="37.3" y="52.9" transform="rotate(-90 37.3 52.9)">NC</text>
<text x="38.3" y="52.9" transform="rotate(-90 38.3 52.9)">NC</text>
<text x="39.5" y="54" transform="rotate(-90 39.5 54)">1</text>
<text x="39.8" y="52.9" transform="rotate(-90 39.8 52.9)">MPWR</text>
<text x="41.6" y="54" transform="rotate(-90 41.6 54)">2</text>
<text x="41.8" y="52.9" transform="rotate(-90 41.8 52.9)">VCOM</text>
<text x="43.8" y="54" transform="rotate(-90 43.8 54)">3</text>
<text x="43.9" y="52.9" transform="rotate(-90 43.9 52.9)">AVSS</text>
<text x="45.8" y="54" transform="rotate(-90 45.8 54)">4</text>
<text x="46" y="52.9" transform="rotate(-90 46 52.9)">AVDD</text>
<text x="47.9" y="54" transform="rotate(-90 47.9 54)">5</text>
<text x="48.1" y="52.9" transform="rotate(-90 48.1 52.9)">ACOC</text>
<text x="50.1" y="54" transform="rotate(-90 50.1 54)">6</text>
<text x="50.2" y="52.9" transform="rotate(-90 50.2 52.9)">I2C</text>
<text x="52.1" y="54" transform="rotate(-90 52.1 54)">7</text>
<text x="52.3" y="52.9" transform="rotate(-90 52.3 52.9)">PDN</text>
<text x="52.3" y="50.9">CCLK/SCL</text>
<text x="52.6" y="48.8">CDTI/SDA</text>
<text x="54.2" y="54" transform="rotate(-90 54.2 54)">8</text>
<text x="54.6" y="52.9" transform="rotate(-90 54.6 52.9)">CSN/CAD0</text>
<text x="57.4" y="51.3" transform="rotate(-90 57.4 51.3)">9</text>
<text x="57.4" y="49.2" transform="rotate(-90 57.4 49.2)">10</text>
<text x="70.6" y="50.4">SCL</text>
<text x="70.6" y="48.3">SDA</text>
<text x="109.1" y="48.1">50V</text>
<text x="112.2" y="48.1">50V</text>
<text x="138.1" y="48.3">NC</text>
<text x="138.1" y="49.3">NC</text>
<text x="140.1" y="48.8">27</text>
<text x="158.1" y="48.3">47PF</text>
<text x="158.2" y="49.4">50V</text>
<text x="161.4" y="49.1">50V</text>
<text x="161.5" y="48.3">47PF</text>
<text x="36.6" y="54.1" transform="rotate(-90 36.6 54.1)">37</text>
<text x="37.6" y="54.1" transform="rotate(-90 37.6 54.1)">38</text>
<text x="42.7" y="59.8">100NF</text>
<text x="43.1" y="58.9">C818</text>
<text x="49.3" y="59.8">10K</text>
<text x="49.3" y="58.7">R807</text>
<text x="70.6" y="59.8">CODEC_EN</text>
<text x="128.6" y="58">6.8K,1%</text>
<text x="129" y="57">R805</text>
<text x="145.4" y="58">6.8K,1%</text>
<text x="145.7" y="57">R806</text>
<text x="29.4" y="62.1">C819</text>
<text x="29.4" y="63.2">2.2UF</text>
<text x="29.6" y="64.2">10V</text>
<text x="33.6" y="62.1">C820</text>
<text x="33.6" y="63.2">100NF</text>
<text x="33.8" y="64">10V</text>
<text x="43.2" y="60.4">10V</text>
<text x="49" y="63.7">C823</text>
<text x="49" y="64.7">4.7NF</text>
<text x="49.3" y="65.5">25V</text>
<text x="54.6" y="65.1">R808</text>
<text x="55.9" y="62.9">+VDD_IO_HIGH</text>
<text x="58.2" y="62.1">2.9V</text>
<text x="129.5" y="61.3">C821</text>
<text x="129.5" y="62.3">47NF</text>
<text x="146.3" y="61.3">C822</text>
<text x="146.3" y="62.3">47NF</text>
<text x="49.3" y="71.7">BLM15AG102SN1D</text>
<text x="49.9" y="70.5">L814</text>
<text x="54.6" y="66.1">100K</text>
<text x="148.1" y="77.7">2.6V</text>
<text x="55.1" y="81.6">100NF</text>
<text x="55.1" y="80.6">C824</text>
<text x="55.6" y="82.4">10V</text>
<text x="103" y="83.7">CODEC_LOUT</text>
<text x="146.5" y="78.9">+AVDD_HFA</text>
<text x="117.2" y="86.6">100NF</text>
<text x="117.2" y="85.5">C825</text>
<text x="122.9" y="85.2">R809</text>
<text x="122.9" y="86.3">4.3K,1%</text>
<text x="130.3" y="87.9">2.2NF</text>
<text x="130.3" y="86.8">C827</text>
<text x="153.6" y="86.8">1UF</text>
<text x="153.6" y="85.8">C826</text>
<text x="153.8" y="87.9">6.3V</text>
<text x="163.5" y="88.7">47UF</text>
<text x="163.5" y="87.9">C828</text>
<text x="163.8" y="89.4">16V</text>
<text x="106.3" y="93.1">SPK_L</text>
<text x="106.7" y="95.2">EAR1</text>
<text x="171.2" y="95.2">EAR1</text>
<text x="171.2" y="93.1">EARSPK_R</text>
<text x="171.2" y="91">CODEC_HPR</text>
<text x="37.9" y="101.4">R1114D331D-TR-F</text>
<text x="39.8" y="100.4">U802</text>
<text x="49" y="96.2">Typical 3.7V</text>
<text x="50.4" y="97.3">VBAT</text>
<text x="55" y="97.3">+VDD_CODEC</text>
<text x="57.2" y="96.2">3.3V</text>
<text x="117.2" y="97">C829</text>
<text x="117.2" y="98">47NF</text>
<text x="122.9" y="96.7">R810</text>
<text x="122.9" y="97.8">1.2K,1%</text>
<text x="130.3" y="98.3">C830</text>
<text x="130.3" y="99.4">NC</text>
<text x="140.6" y="101" transform="rotate(-90 140.6 101)">2221</text>
<text x="141.2" y="101.2">NC</text>
<text x="141.2" y="100.1">NC</text>
<text x="142.9" y="99.6" transform="rotate(-90 142.9 99.6)">GND</text>
<text x="143.7" y="97.1" transform="rotate(-90 143.7 97.1)">17</text>
<text x="145" y="100.3" transform="rotate(-90 145 100.3)">COM1</text>
<text x="145.6" y="97" transform="rotate(-90 145.6 97)">16</text>
<text x="147.1" y="99.6" transform="rotate(-90 147.1 99.6)">NO1</text>
<text x="147.6" y="97" transform="rotate(-90 147.6 97)">15</text>
<text x="149.2" y="99" transform="rotate(-90 149.2 99)">V+</text>
<text x="149.7" y="97" transform="rotate(-90 149.7 97)">14</text>
<text x="151.3" y="99.6" transform="rotate(-90 151.3 99.6)">NC4</text>
<text x="151.9" y="97" transform="rotate(-90 151.9 97)">13</text>
<text x="152.1" y="101.4">COM4</text>
<text x="155.8" y="100.6" transform="rotate(-90 155.8 100.6)">12</text>
<text x="27.9" y="103.6">CODEC_EN</text>
<text x="38.6" y="105.1">5</text>
<text x="38.6" y="107.2">4</text>
<text x="38.6" y="103">6</text>
<text x="39.5" y="105.6">GND</text>
<text x="39.5" y="107.7">NC</text>
<text x="39.5" y="103.5">CE</text>
<text x="42.3" y="107.7">VOUT</text>
<text x="42.8" y="105.6">GND</text>
<text x="42.9" y="103.5">VDD</text>
<text x="45" y="103">1</text>
<text x="45" y="107.2">3</text>
<text x="45" y="105.1">2</text>
<text x="103.3" y="107.7">CODEC_ROUT</text>
<text x="140.3" y="107.2" transform="rotate(-90 140.3 107.2)">3</text>
<text x="140.3" y="104.9" transform="rotate(-90 140.3 104.9)">2</text>
<text x="140.3" y="103" transform="rotate(-90 140.3 103)">1</text>
<text x="141.2" y="107.5">NO2</text>
<text x="141.2" y="105.4">IN1/IN2</text>
<text x="141.3" y="103.5">NC1</text>
<text x="146" y="104.8">DG2799</text>
<text x="146" y="104">U803</text>
<text x="151.8" y="105.6">IN3/IN4</text>
<text x="152.6" y="103.5">NO4</text>
<text x="152.8" y="107.7">NC3</text>
<text x="155.8" y="106.9" transform="rotate(-90 155.8 106.9)">9</text>
<text x="155.8" y="104.8" transform="rotate(-90 155.8 104.8)">10</text>
<text x="155.8" y="102.7" transform="rotate(-90 155.8 102.7)">11</text>
<text x="171.1" y="105.6">AUDIO_SEL</text>
<text x="53" y="112.4">C834</text>
<text x="53" y="113.4">1000nF</text>
<text x="58.7" y="113.4">1000nF</text>
<text x="58.7" y="112.4">C835</text>
<text x="117.2" y="109.5">C831</text>
<text x="117.2" y="110.5">100NF</text>
<text x="122.9" y="110.3">4.3K,1%</text>
<text x="122.9" y="109.3">R811</text>
<text x="130.3" y="110.8">C832</text>
<text x="130.3" y="111.8">2.2NF</text>
<text x="140.3" y="109.1" transform="rotate(-90 140.3 109.1)">4</text>
<text x="141.1" y="109.8">COM2</text>
<text x="145" y="110.8" transform="rotate(-90 145 110.8)">NC2</text>
<text x="145.6" y="112.2" transform="rotate(-90 145.6 112.2)">5</text>
<text x="147.1" y="110.8" transform="rotate(-90 147.1 110.8)">GND</text>
<text x="148.1" y="112.2" transform="rotate(-90 148.1 112.2)">6</text>
<text x="149.2" y="110.9" transform="rotate(-90 149.2 110.9)">NO3</text>
<text x="149.7" y="112.2" transform="rotate(-90 149.7 112.2)">7</text>
<text x="151.3" y="110.9" transform="rotate(-90 151.3 110.9)">COM3</text>
<text x="151.9" y="112.2" transform="rotate(-90 151.9 112.2)">8</text>
<text x="163.8" y="112.4">47UF</text>
<text x="163.8" y="111.6">C833</text>
<text x="164" y="113.2">16V</text>
<text x="53.2" y="114.2">10V</text>
<text x="58.7" y="114.4">10V</text>
<text x="106.2" y="117.1">SPK_R</text>
<text x="106.4" y="119.2">EAR2</text>
<text x="171.2" y="119.2">EAR1</text>
<text x="171.3" y="117.1">EARSPK_L</text>
<text x="171.3" y="114.9">CODEC_HPL</text>
<text x="117.2" y="120.9">C836</text>
<text x="117.2" y="121.9">47NF</text>
<text x="122.9" y="121.7">1.2K,1%</text>
<text x="122.9" y="120.7">R812</text>
<text x="130.3" y="123.3">NC</text>
<text x="130.3" y="122.3">C837</text>
<text x=".3" y="135.6">G</text>
<text x="156.4" y="135.2">Date:</text>
<text x="158.5" y="133.4">A3</text>
</g>
<g font-size=".6">
<text x="156.4" y="132">Size</text>
<text x="156.4" y="128.1">Title</text>
<text x="160.6" y="132">Document Number</text>
<text x="186.8" y="132">Rev</text>
</g>
</svg>
